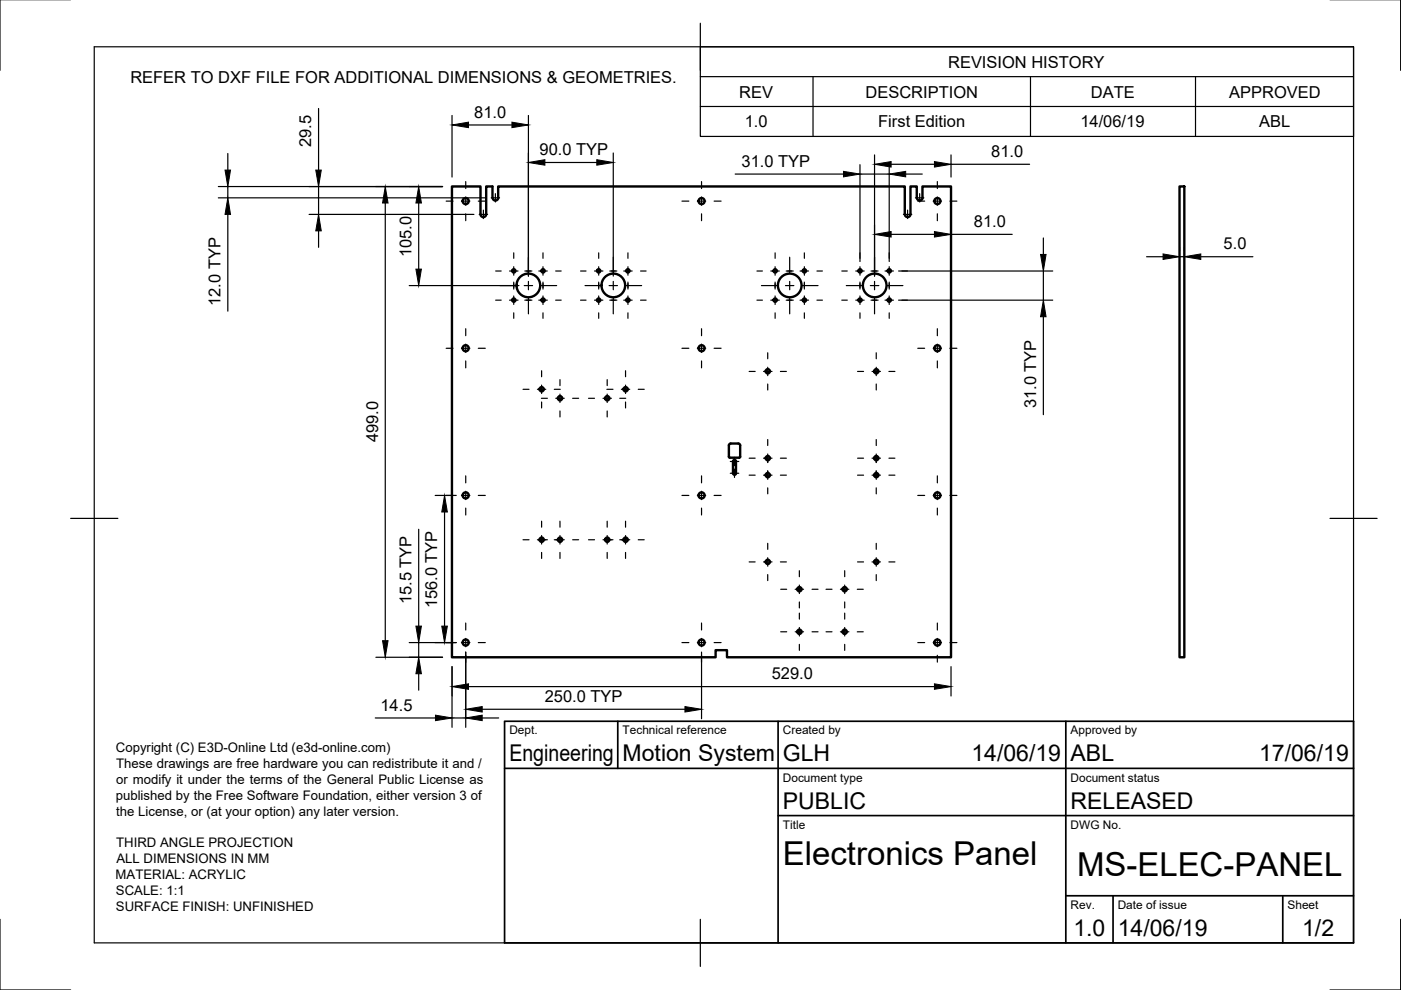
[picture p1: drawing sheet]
<svg xmlns="http://www.w3.org/2000/svg" width="297mm" height="210mm" viewBox="0 0 297 210" stroke-linecap="round" stroke-linejoin="round" font-family="sans-serif">
<!-- layer: Visible -->
<g fill="none" stroke="#000" stroke-width=".51">
<path d="M95.8 39.5h6.1v5.9a.6 .6 0 0 0 .6 .6 .6 .6 0 0 0 .6-.6v-5.9h1.3v2.4a.6 .6 0 0 0 .6 .6 .6 .6 0 0 0 .6-.6v-2.4h86.2v5.9a.6 .6 0 0 0 .6 .6 .6 .6 0 0 0 .6-.6v-5.9h1.4v2.4a.61 .61 0 0 0 .6 .6 .61 .61 0 0 0 .6-.6v-2.4h6v99.9h-47.5v-1.5h-2.4v1.5h-55.9zM250.1 39.5h1v99.9h-1zM154.5 94.4l.4-.4h1.6l.4 .4M154.5 94.4v2.4l.2 .2h2.2v-2.6M155.5 97.7a.32 .32 0 0 1 .3-.2 .32 .32 0 0 1 .2 .3l.1 2.5a.33 .33 0 0 1-.4 .4 .33 .33 0 0 1-.3-.4z"/>
<circle cx="98.7" cy="42.6" r=".65"/>
<circle cx="108.9" cy="57.4" r=".35"/>
<circle cx="115.1" cy="57.4" r=".35"/>
<circle cx="126.9" cy="57.4" r=".35"/>
<circle cx="133.1" cy="57.4" r=".35"/>
<circle cx="148.7" cy="42.6" r=".65"/>
<circle cx="164.3" cy="57.4" r=".35"/>
<circle cx="170.6" cy="57.4" r=".35"/>
<circle cx="182.3" cy="57.4" r=".35"/>
<circle cx="188.5" cy="57.4" r=".35"/>
<circle cx="198.7" cy="42.6" r=".65"/>
<circle cx="98.7" cy="73.8" r=".65"/>
<circle cx="108.9" cy="63.6" r=".35"/>
<circle cx="112" cy="60.5" r="2.51"/>
<circle cx="115.1" cy="63.6" r=".35"/>
<circle cx="126.9" cy="63.6" r=".35"/>
<circle cx="130" cy="60.5" r="2.51"/>
<circle cx="133.1" cy="63.6" r=".35"/>
<circle cx="148.7" cy="73.8" r=".65"/>
<circle cx="162.8" cy="78.7" r=".46"/>
<circle cx="164.3" cy="63.6" r=".35"/>
<circle cx="167.4" cy="60.5" r="2.51"/>
<circle cx="170.6" cy="63.6" r=".35"/>
<circle cx="182.3" cy="63.6" r=".35"/>
<circle cx="185.5" cy="60.5" r="2.51"/>
<circle cx="185.8" cy="78.7" r=".46"/>
<circle cx="188.5" cy="63.6" r=".35"/>
<circle cx="198.7" cy="73.8" r=".65"/>
<circle cx="114.8" cy="82.5" r=".46"/>
<circle cx="118.7" cy="84.4" r=".46"/>
<circle cx="128.7" cy="84.4" r=".46"/>
<circle cx="132.6" cy="82.5" r=".46"/>
<circle cx="162.8" cy="97.1" r=".46"/>
<circle cx="185.8" cy="97.1" r=".46"/>
<circle cx="98.7" cy="105" r=".65"/>
<circle cx="114.8" cy="114.4" r=".46"/>
<circle cx="118.7" cy="114.4" r=".46"/>
<circle cx="128.7" cy="114.4" r=".46"/>
<circle cx="132.6" cy="114.4" r=".46"/>
<circle cx="148.7" cy="105" r=".65"/>
<circle cx="162.8" cy="119.1" r=".46"/>
<circle cx="162.8" cy="100.7" r=".46"/>
<circle cx="185.8" cy="119.1" r=".46"/>
<circle cx="185.8" cy="100.7" r=".46"/>
<circle cx="198.7" cy="105" r=".65"/>
<circle cx="98.7" cy="136.2" r=".65"/>
<circle cx="148.7" cy="136.2" r=".65"/>
<circle cx="169.5" cy="133.9" r=".46"/>
<circle cx="169.5" cy="124.9" r=".46"/>
<circle cx="179.1" cy="124.9" r=".46"/>
<circle cx="179.1" cy="133.9" r=".46"/>
<circle cx="198.7" cy="136.2" r=".65"/>
</g>
<!-- layer: Border -->
<path d="M0 -.1v15M297 -.1v15M20 9.9h267v190h-267zM148.5 4.9v10M15 109.9h10M282 109.9h10M0 194.9v15h15M148.5 194.9v10M297 194.9v15h-15" fill="none" stroke="#000" stroke-width=".25"/>
<!-- layer: TitleBlock -->
<path d="M107 152.9h180v47h-180zM131 152.9v10M165 152.9v47M226 152.9v47M107 162.9h180M165 172.9h122M226 189.9h61M236 189.9v10M272 189.9v10" fill="none" stroke="#000" stroke-width=".36"/>
<!-- layer: BOM -->
<path d="M148.5 9.9h138.5v19h-138.5zM148.5 16.2h138.5M172.4 16.2v12.7M218.5 16.2v12.7M253.5 16.2v12.7M148.5 22.6h138.5" fill="none" stroke="#000" stroke-width=".25"/>
<!-- layer: Dimensions -->
<g fill="none" stroke="#000" stroke-width=".25">
<path d="M46.3 39.6h47.5M48.3 32.5v3.6M48.3 39.6v2.3M67.5 23v13.1M67.5 39.6v5.9M95.8 24.5v13M99.3 26.5h9.2M112 24.5v34M115.5 34.5h11M130 32.4v26.1M155.9 36.9h22.9M182.3 34.9v20.5"/>
<path d="M182.3 36.9h6.2M185.4 32.8v25.7M188.5 34.9v20.5M188.9 34.8h9.2M192 36.9h3.5M201.6 32.8v4.7M201.6 34.8h16.7M46.3 41.9h56.7M48.3 45.5v20.5M65.5 45.5h35M67.5 49v3.4M81.7 43v92.8"/>
<path d="M88.8 43v14.1M188.9 49.7h9.2M190.5 57.5h32.7M201.6 47.7v3.9M201.6 49.7h13M221.2 50.5v3.4M221.2 57.5v6.1M243.1 54.4h3.5M250.1 52.4v.7M250.1 54.4h1M251.1 52.4v.7M254.6 54.4h11"/>
<path d="M86.8 60.6h23.2M190.5 63.6h32.7M221.2 67.2v20.7M88.8 112.2v20.6M92.3 105h4.4M94.3 108.6v24.2M79.7 139.4h14.1M86.8 136.2h9.9M88.8 136.2v3.2M98.7 138.3v15.9M148.7 138.3v14.1M79.6 152.2h12.7"/>
<path d="M88.8 142.8v3.5M95.8 141.3v12.9M95.8 152.2h2.9M99.3 145.6h98.8M102.2 150.4h43M102.2 152.2h3.5M201.6 141.3v6.3"/>
</g>
<g fill="#000" stroke="#000" stroke-width=".21">
<path d="M47.7 36.1h1.2l-.6 3.5zM67 36.1h1.1l-.6 3.5zM95.8 26.5l3.5-.6v1.2zM108.5 25.9l3.5 .6-3.5 .6zM112 34.5l3.5-.6v1.1zM126.5 33.9l3.5 .6-3.5 .5zM178.8 36.3l3.5 .6-3.5 .6zM185.4 34.8l3.5-.5v1.1zM188.5 36.9l3.5-.6v1.2zM198.1 34.3l3.5 .5-3.5 .6zM48.3 41.9l.6 3.6h-1.2zM67.5 45.5l.6 3.5h-1.1z"/>
<path d="M81.7 39.6l.6 3.4h-1.2zM88.8 39.6l.5 3.4h-1.1zM88.2 57.1h1.1l-.5 3.5zM185.4 49.7l3.5-.6v1.2zM198.1 49.1l3.5 .6-3.5 .6zM220.6 53.9h1.2l-.6 3.6zM246.6 53.8l3.5 .6-3.5 .6zM251.1 54.4l3.5-.6v1.2zM221.2 63.6l.6 3.6h-1.2zM94.3 105l.5 3.6h-1.1zM81.1 135.8h1.2l-.6 3.6zM88.2 132.8h1.1l-.5 3.4z"/>
<path d="M93.7 132.8h1.1l-.5 3.4zM88.8 139.4l.5 3.4h-1.1zM92.3 151.6l3.5 .6-3.5 .6zM95.8 145.6l3.5-.6v1.1zM98.7 150.4l3.5-.6v1.2zM98.7 152.2l3.5-.6v1.2zM145.2 149.8l3.5 .6-3.5 .6zM198.1 145l3.5 .6-3.5 .5z"/>
</g>
<!-- layer: Center Lines -->
<g fill="none" stroke="#000" stroke-width=".25">
<path d="M98.7 38.5v1.5M148.7 38.5v1.5M198.7 38.5v1.5M94.6 42.6h1.5M97.8 42.6h1.8M98.7 41.8v1.7M98.7 45.3v1.5M101.4 42.6h1.5M101.6 45.5h1.8M102.5 44.5v1.8M104.1 41.9h1.8M105 41.1v1.7"/>
<path d="M105.1 57.5h1.2M108 57.5h1.8M108.9 53.6v1.2M108.9 56.6v1.7M108.9 59.8v1.5M111.3 57.5h1.5M112 54.5v3.4M112 59.7v1.7M114.2 57.5h1.8M115.1 53.6v1.2M115.1 56.6v1.7M115.1 59.8v1.5"/>
<path d="M117.8 57.5h1.2M123.1 57.5h1.1M126 57.5h1.8M126.9 53.6v1.2M126.9 56.6v1.7M126.9 59.8v1.5M129.3 57.5h1.5M130 54.5v3.4M130 59.7v1.7M132.2 57.5h1.8M133.1 53.6v1.2M133.1 56.6v1.7"/>
<path d="M133.1 59.8v1.5M135.8 57.5h1.2M144.6 42.6h1.4M147.8 42.6h1.8M148.7 41.8v1.7M148.7 45.3v1.5M151.4 42.6h1.5M160.5 57.5h1.1M163.4 57.5h1.8M164.3 53.6v1.2M164.3 56.6v1.7M164.3 59.8v1.5"/>
<path d="M166.7 57.5h1.5M167.4 54.5v3.4M167.4 59.7v1.7M169.6 57.5h1.8M170.5 53.6v1.2M170.5 56.6v1.7M170.5 59.8v1.5M173.2 57.5h1.2M178.5 57.5h1.1M181.4 57.5h1.8M182.3 53.6v1.2M182.3 56.6v1.7"/>
<path d="M182.3 59.8v1.5M184.7 57.5h1.5M185.4 54.5v3.4M185.4 59.7v1.7M187.6 57.5h1.8M188.5 53.6v1.2M188.5 56.6v1.7M188.5 59.8v1.5M191.2 57.5h1.2M191.5 45.5h1.8M192.4 44.5v1.8M194.1 41.9h1.8"/>
<path d="M194.6 42.6h1.4M195 41.1v1.7M197.8 42.6h1.8M198.7 41.8v1.7M198.7 45.3v1.5M201.4 42.6h1.5M94.6 73.8h1.5M97.8 73.8h1.8M98.7 69.7v1.5M98.7 73v1.7M98.7 76.5v1.5M101.4 73.8h1.5"/>
<path d="M105.1 63.6h1.2M106 60.6h3.3M108 63.6h1.8M108.9 62.8v1.8M108.9 66.3v1.2M111.1 60.6h1.8M111.3 63.6h1.5M112 63.2v3.3M114.2 63.6h1.8M114.7 60.6h3.3M114.8 78.6v1.3M115.1 62.8v1.8"/>
<path d="M115.1 66.3v1.2M117.8 63.6h1.2M123.1 63.6h1.1M124 60.6h3.4M126 63.6h1.8M126.9 62.8v1.8M126.9 66.3v1.2M129.1 60.6h1.8M129.3 63.6h1.5M130 63.2v3.3M132.2 63.6h1.8M132.6 78.6v1.3"/>
<path d="M132.7 60.6h3.3M133.1 62.8v1.8M133.1 66.3v1.2M135.8 63.6h1.2M144.6 73.8h1.4M147.8 73.8h1.8M148.7 69.7v1.5M148.7 73v1.7M148.7 76.5v1.5M151.4 73.8h1.5M158.8 78.8h1.3M160.5 63.6h1.1"/>
<path d="M161.4 60.6h3.4M161.9 78.8h1.8M162.8 74.8v1.3M162.8 77.9v1.7M163.4 63.6h1.8M164.3 62.8v1.8M164.3 66.3v1.2M165.5 78.8h1.2M166.5 60.6h1.8M166.7 63.6h1.5M167.4 63.2v3.3M169.6 63.6h1.8"/>
<path d="M170.1 60.6h3.3M170.5 62.8v1.8M170.5 66.3v1.2M173.2 63.6h1.2M178.5 63.6h1.1M179.4 60.6h3.4M181.4 63.6h1.8M181.8 78.8h1.3M182.3 62.8v1.8M182.3 66.3v1.2M184.5 60.6h1.8M184.7 63.6h1.5"/>
<path d="M184.9 78.8h1.8M185.4 63.2v3.3M185.8 74.8v1.3M185.8 77.9v1.7M187.6 63.6h1.8M188.1 60.6h3.3M188.5 78.8h1.2M188.5 62.8v1.8M188.5 66.3v1.2M191.2 63.6h1.2M194.6 73.8h1.4M197.8 73.8h1.8"/>
<path d="M198.7 69.7v1.5M198.7 73v1.7M198.7 76.5v1.5M201.4 73.8h1.5M110.9 82.5h1.3M113.9 82.5h1.8M114.8 84.4h1.3M114.8 81.7v1.7M114.8 85.2v1.3M117.5 82.5h1.3M117.8 84.4h1.8M118.7 80.5v1.3"/>
<path d="M118.7 83.6v1.7M118.7 87.1v1.3M121.4 84.4h1.3M124.8 84.4h1.2M127.8 84.4h1.8M128.7 82.5h1.3M128.7 80.5v1.3M128.7 83.6v1.7M128.7 87.1v1.3M131.4 84.4h1.3M131.7 82.5h1.8M132.6 81.7v1.7"/>
<path d="M132.6 85.2v1.3M135.3 82.5h1.3M154.8 97.8h1.8M155.7 97v1.7M155.7 99.5v1.7M158.8 97.1h1.3M161.9 97.1h1.8M162.8 81.4v1.3M162.8 93.2v1.3M162.8 96.3v1.8M162.8 99.8v1.8M165.5 97.1h1.2"/>
<path d="M181.8 97.1h1.3M184.9 97.1h1.8M185.8 81.4v1.3M185.8 93.2v1.3M185.8 96.3v1.8M185.8 99.8v1.8M188.5 97.1h1.2M94.6 105h1.5M97.8 105h1.8M98.7 100.9v1.5M98.7 104.2v1.7M98.7 107.7v1.5"/>
<path d="M101.4 105h1.5M110.9 114.4h1.3M113.9 114.4h2.2M114.8 110.5v1.3M114.8 113.6v1.8M114.8 117.1v1.3M117.5 114.4h2.1M118.7 110.5v1.3M118.7 113.6v1.8M118.7 117.1v1.3M121.4 114.4h1.3M124.8 114.4h1.2"/>
<path d="M127.8 114.4h2.2M128.7 110.5v1.3M128.7 113.6v1.8M128.7 117.1v1.3M131.4 114.4h2.1M132.6 110.5v1.3M132.6 113.6v1.8M132.6 117.1v1.3M135.3 114.4h1.3M144.6 105h1.4M147.8 105h1.8M148.7 100.9v1.5"/>
<path d="M148.7 104.2v1.7M148.7 107.7v1.5M151.4 105h1.5M154.8 100.3h1.8M158.8 100.7h1.3M158.8 119.1h1.3M161.9 100.7h1.8M161.9 119.1h1.8M162.8 103.4v1.3M162.8 115.2v1.3M162.8 118.3v1.8M165.5 100.7h1.2"/>
<path d="M165.5 119.1h1.2M181.8 100.7h1.3M181.8 119.1h1.3M184.9 100.7h1.8M184.9 119.1h1.8M185.8 103.4v1.3M185.8 115.2v1.3M185.8 118.3v1.8M188.5 100.7h1.2M188.5 119.1h1.2M194.6 105h1.4M197.8 105h1.8"/>
<path d="M198.7 100.9v1.5M198.7 104.2v1.7M198.7 107.7v1.5M201.4 105h1.5M94.6 136.2h1.5M97.8 136.2h1.8M98.7 132.1v1.5M98.7 135.4v1.7M98.7 138.9v1.5M101.4 136.2h1.5M144.6 136.2h1.4M147.8 136.2h1.8"/>
<path d="M148.7 132.1v1.5M148.7 135.4v1.7M148.7 138.9v1.5M151.4 136.2h1.5M162.8 121.8v1.3M165.5 134h1.3M165.5 124.9h1.3M168.6 134h1.8M168.6 124.9h1.8M169.5 121v1.3M169.5 124.1v1.7M169.5 127.6v1.3"/>
<path d="M169.5 130v1.3M169.5 133v1.8M169.5 136.6v1.3M172.2 134h1.2M172.2 124.9h1.2M175.1 134h1.3M175.1 124.9h1.3M178.2 134h1.8M178.2 124.9h1.8M179.1 121v1.3M179.1 124.1v1.7M179.1 127.6v1.3"/>
<path d="M179.1 130v1.3M179.1 133v1.8M179.1 136.6v1.3M181.8 134h1.2M181.8 124.9h1.2M185.8 121.8v1.3M194.6 136.2h1.4M197.8 136.2h1.8M198.7 132.1v1.5M198.7 135.4v1.7M198.7 138.9v1.5M201.4 136.2h1.5"/>
</g>
<g font-size="7">
<text x="166" y="183.4">Electronics Panel</text>
<text x="228.3" y="185.8">MS-ELEC-PANEL</text>
</g>
<g font-size="4.9">
<text x="108" y="161.4">Engineering</text>
<text x="132" y="161.4">Motion System</text>
<text x="166" y="161.4">GLH</text>
<text x="206" y="161.4">14/06/19</text>
<text x="227" y="161.4">ABL</text>
<text x="267" y="161.4">17/06/19</text>
<text x="166" y="171.4">PUBLIC</text>
<text x="227" y="171.4">RELEASED</text>
<text x="227.6" y="198.5">1.0</text>
<text x="237" y="198.4">14/06/19</text>
<text x="276.1" y="198.6">1/2</text>
</g>
<g font-size="3.5">
<text x="27.6" y="17.6">REFER TO DXF FILE FOR ADDITIONAL DIMENSIONS &amp; GEOMETRIES.</text>
<text x="201" y="14.3">REVISION HISTORY</text>
<text x="156.7" y="20.7">REV</text>
<text x="183.5" y="20.7">DESCRIPTION</text>
<text x="231.3" y="20.7">DATE</text>
<text x="260.6" y="20.7">APPROVED</text>
<text x="100.5" y="24.9">81.0</text>
<text x="157.9" y="27">1.0</text>
<text x="186.2" y="27">First Edition</text>
<text x="229.1" y="27">14/06/19</text>
<text x="267" y="27">ABL</text>
<text x="66" y="31.2" transform="rotate(-90 66 31.2)">29.5</text>
<text x="114.4" y="32.9">90.0 TYP</text>
<text x="157.2" y="35.4">31.0 TYP</text>
<text x="210.2" y="33.3">81.0</text>
<text x="206.5" y="48.1">81.0</text>
<text x="259.4" y="52.9">5.0</text>
<text x="87.2" y="54.5" transform="rotate(-90 87.2 54.5)">105.0</text>
<text x="46.8" y="64.8" transform="rotate(-90 46.8 64.8)">12.0 TYP</text>
<text x="219.7" y="86.6" transform="rotate(-90 219.7 86.6)">31.0 TYP</text>
<text x="80.2" y="93.8" transform="rotate(-90 80.2 93.8)">499.0</text>
<text x="87.2" y="128.1" transform="rotate(-90 87.2 128.1)">15.5 TYP</text>
<text x="92.7" y="129" transform="rotate(-90 92.7 129)">156.0 TYP</text>
<text x="115.5" y="148.8">250.0 TYP</text>
<text x="163.6" y="144">529.0</text>
<text x="80.7" y="150.7">14.5</text>
</g>
<g font-size="2.8">
<text x="24.6" y="159.4">Copyright (C) E3D-Online Ltd (e3d-online.com)</text>
<text x="24.6" y="166.2">or modify it under the terms of the General Public License as</text>
<text x="24.6" y="162.8">These drawings are free hardware you can redistribute it and /</text>
<text x="24.5" y="169.6">published by the Free Software Foundation, either version 3 of</text>
<text x="24.7" y="172.9">the License, or (at your option) any later version.</text>
<text x="24.6" y="179.6">THIRD ANGLE PROJECTION</text>
<text x="24.7" y="183">ALL DIMENSIONS IN MM</text>
<text x="24.5" y="186.4">MATERIAL: ACRYLIC</text>
<text x="24.6" y="189.7">SCALE: 1:1</text>
<text x="24.6" y="193.1">SURFACE FINISH: UNFINISHED</text>
</g>
<g font-size="2.5">
<text x="108" y="155.7">Dept.</text>
<text x="132" y="155.7">Technical reference</text>
<text x="166" y="155.7">Created by</text>
<text x="227" y="155.7">Approved by</text>
<text x="166" y="165.7">Document type</text>
<text x="227" y="165.7">Document status</text>
<text x="166" y="175.7">Title</text>
<text x="227" y="175.7">DWG No.</text>
<text x="227" y="192.7">Rev.</text>
<text x="237" y="192.7">Date of issue</text>
<text x="273" y="192.7">Sheet</text>
</g>
</svg>
